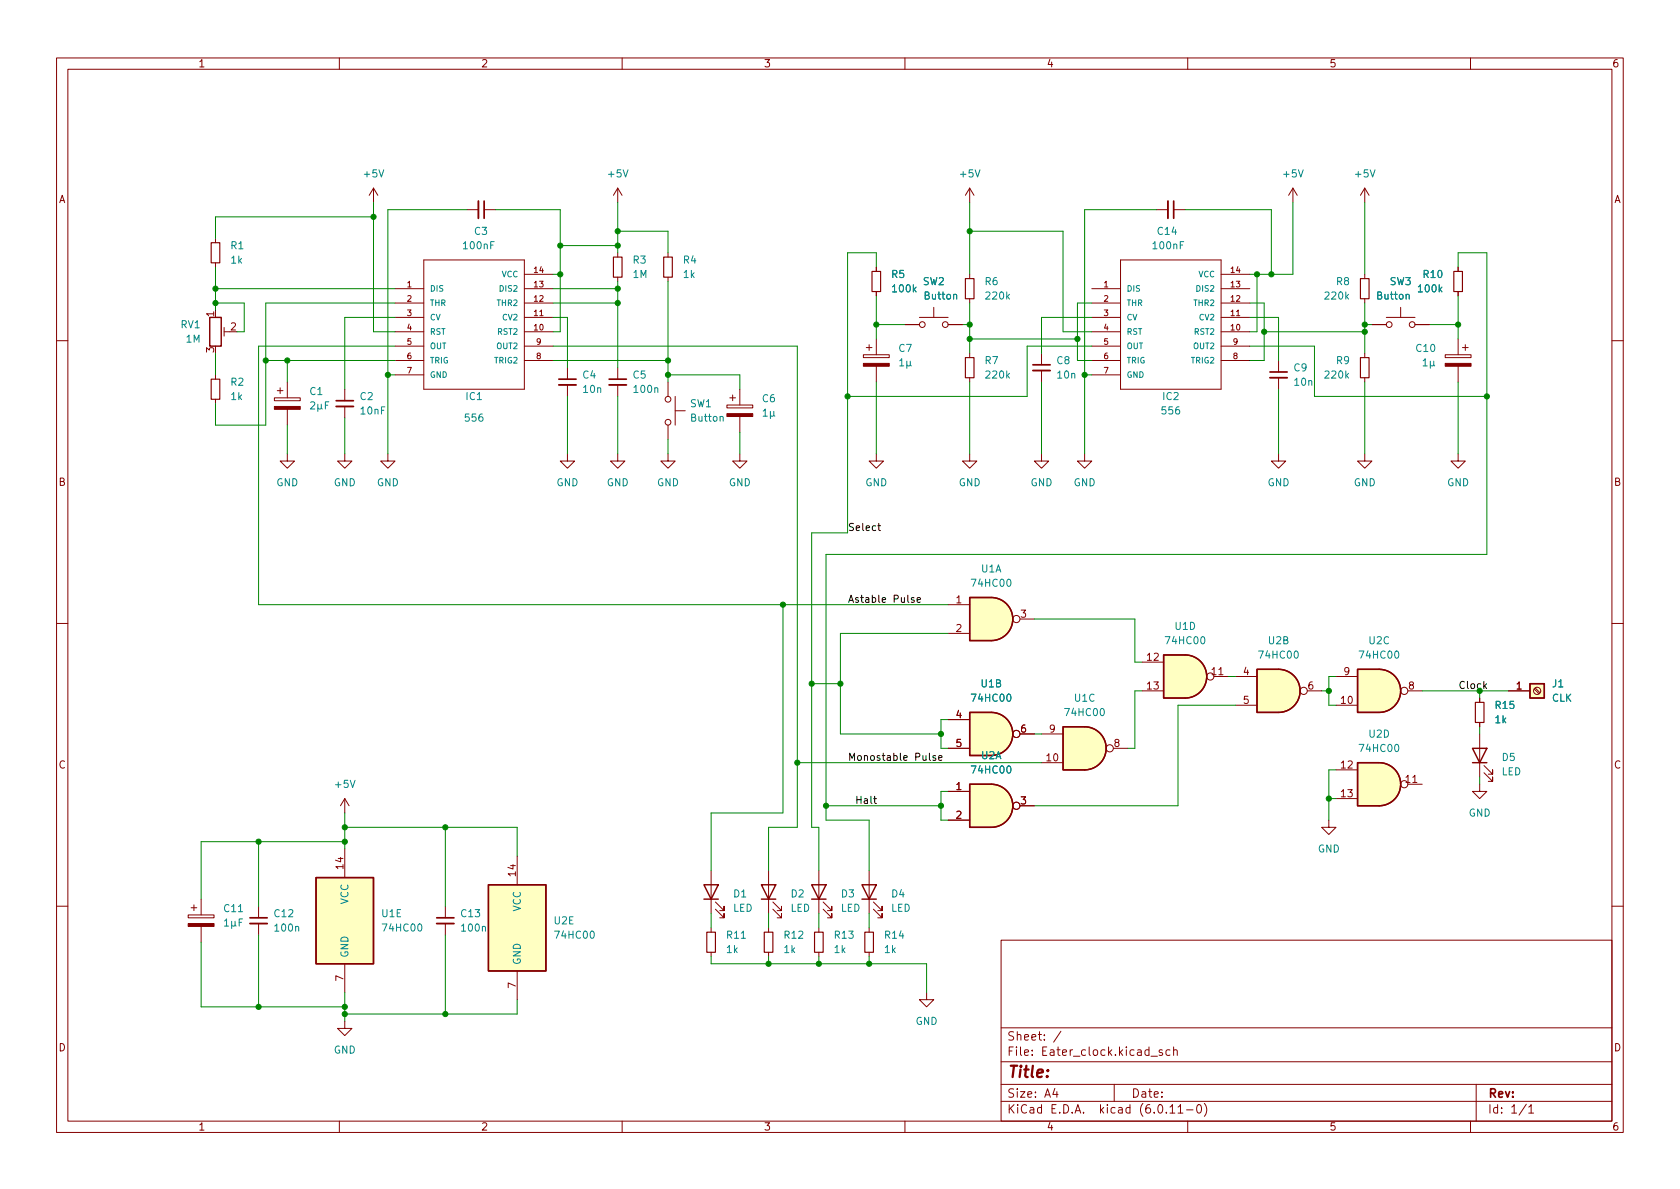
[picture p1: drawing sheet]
<svg xmlns="http://www.w3.org/2000/svg" width="297mm" height="210mm" viewBox="0 0 297 210" stroke-linecap="round" stroke-linejoin="round" font-family="sans-serif">
<g fill="none" stroke="#840000" stroke-width=".18">
<path d="M10 10.2h277v190.1h-277zM12 12.2h273v186.1h-273zM60 10.2v2M110 10.2v2M160 10.2v2M210 10.2v2M260 10.2v2M66 33.3l-.7 1.2M66 33.3v2.5M66 33.3l.8 1.2M82.5 37.1h2.1M85.6 37.1h2"/>
<path d="M109.2 33.3v2.5M109.2 33.3l-.7 1.2M109.2 33.3l.8 1.2M171.4 33.3v2.5M171.4 33.3l-.7 1.2M171.4 33.3l.8 1.2M204.5 37.1h2M207.5 37.1h2M228.6 33.3l-.8 1.2M228.6 33.3v2.5M228.6 33.3l.8 1.2M241.3 33.3v2.5"/>
<path d="M241.3 33.3l.8 1.2M241.3 33.3l-.8 1.2M38.1 42.2v.7M38.1 46.5v.7M38.1 54.9v1.2M39.6 57.9v1.5M39.6 58.7h1M69.8 58.7h5.1M69.8 51h5.1M69.8 56.1h5.1M69.8 53.6h5.1M74.9 46h17.8v22.8h-17.8z"/>
<path d="M92.7 58.7h5.1M92.7 51h5.1M92.7 56.1h5.1M92.7 53.6h5.1M92.7 48.5h5.1M95.4 55.8h.6M109.2 44.7v.8M109.2 49v.8M118.1 44.7v.8M118.1 49v.8M154.9 47.2v.8M154.9 51.6v.7"/>
<path d="M154.9 59.9v2.8M160 57.4h2.6M162.6 56.1h5M165.1 54.4v1.7M167.6 57.4h2.6M171.4 48.5v.8M171.4 52.8v.8M193 58.7h5.1M193 51h5.1M193 56.1h5.1M193 53.6h5.1M198.1 46h17.8v22.8h-17.8z"/>
<path d="M215.9 58.7h5.1M215.9 51h5.1M215.9 56.1h5.1M215.9 53.6h5.1M215.9 48.5h5.1M218.6 55.8h.6M241.3 48.5v.8M241.3 52.8v.8M242.6 57.4h2.5M245.1 56.1h5.1M247.6 54.4v1.7M250.2 57.4h2.5"/>
<path d="M257.8 47.2v.8M257.8 51.6v.7M257.8 59.9v2.8M10 60.2h2M38.1 66.3v.8M38.1 70.6v.8M48.5 70.4h4.6v.5h-4.6zM49 69.1h1M49.5 68.6v1M50.8 67.6v2.8M50.8 72.4v2.8M61 68.8v2.1"/>
<path d="M61 71.9v2M69.8 61.2h5.1M69.8 63.7h5.1M69.8 66.3h5.1M92.7 61.2h5.1M92.7 63.7h5.1M100.3 65v2.1M100.3 68.1v2M109.2 65v2.1M109.2 68.1v2M118.1 67.6v2.5M118.1 75.2v2.5"/>
<path d="M119.4 72.6h1.8M119.4 70.1v5.1M128.5 71.6h4.6v.5h-4.6zM129 70.4h1M129.5 69.8v1.1M130.8 68.8v2.8M130.8 73.7v2.7M152.7 62.7h4.5v.5h-4.5zM153.2 61.5h1M153.7 61v1M154.9 64.8v2.8M171.4 62.5v.7"/>
<path d="M171.4 66.8v.8M184.1 62.5v2M184.1 65.5v2.1M193 61.2h5.1M193 63.7h5.1M193 66.3h5.1M215.9 61.2h5.1M215.9 63.7h5.1M226.1 63.7v2.1M226.1 66.8v2M241.3 62.5v.7M241.3 66.8v.8"/>
<path d="M255.5 62.7h4.6v.5h-4.6zM257.8 64.8v2.8M258.6 61.5h1M259.1 61v1M285 60.2h2M50.8 80.3v1.2h1.3l-1.3 1.3-1.3-1.3h1.3M61 80.3v1.2h1.2l-1.2 1.3-1.3-1.3h1.3M68.6 80.3v1.2h1.2l-1.2 1.3-1.3-1.3h1.3M100.3 80.3v1.2h1.3l-1.3 1.3-1.2-1.3h1.2M109.2 80.3v1.2h1.3l-1.3 1.3-1.3-1.3h1.3M118.1 80.3v1.2h1.3l-1.3 1.3-1.3-1.3h1.3M130.8 80.3v1.2h1.3l-1.3 1.3-1.3-1.3h1.3"/>
<path d="M154.9 80.3v1.2h1.3l-1.3 1.3-1.2-1.3h1.2M171.4 80.3v1.2h1.3l-1.3 1.3-1.2-1.3h1.2M184.1 80.3v1.2h1.3l-1.3 1.3-1.2-1.3h1.2M191.8 80.3v1.2h1.2l-1.2 1.3-1.3-1.3h1.3M226.1 80.3v1.2h1.2l-1.2 1.3-1.3-1.3h1.3M241.3 80.3v1.2h-1.3l1.3 1.3 1.3-1.3h-1.3M257.8 80.3v1.2h-1.3l1.3 1.3 1.3-1.3h-1.3M10 110.2h2M167.6 106.9h3.8M167.6 112h3.8M180.3 109.5h2.6M201.9 117.1h3.8"/>
<path d="M214.6 119.6h2.6M215.5 119.3h.7M218.4 119.6h3.8M236.2 119.6h3.8M285 110.2h2M167.6 127.2h3.8M167.6 132.3h3.8M167.6 139.9h3.8M180.3 129.8h2.6M184.1 129.8h3.9M184.1 134.9h3.9M196.8 132.3h2.6"/>
<path d="M201.9 122.2h3.8M218.4 124.7h3.8M231.1 122.2h2.6M236.2 124.7h3.8M236.2 136.1h3.8M248.9 122.2h2.6M248.9 138.7h2.6M249.8 138.4h.7M261.6 138.7v1.2h1.3l-1.3 1.3-1.3-1.3h1.3M261.6 123.4v.8M261.6 127.8v.7M261.6 129.8v7.6"/>
<path d="M262.4 136.6l1.5 1.6v-.8v.8h-.8M262.4 135.4l1.5 1.5v-.8v.8h-.8M266.7 122.2h3.8M271.2 121.8l.9 .9M271.4 121.7l.9 .8M35.6 159v2.8M61 141.2v2.6M61 150.1v5.1M61 141.2l.7 1.3M61 141.2l-.8 1.3M91.4 151.4v5.1M125.7 153.9v7.6"/>
<path d="M126.5 159.5l1.5 1.5v-.7v.7h-.7M135.9 153.9v7.6M136.7 159.5l1.5 1.5v-.7v.7h-.8M144.8 153.9v7.6M145.5 159.5l1.6 1.5v-.7v.7h-.8M153.7 153.9v7.6M154.4 159.5l1.6 1.5v-.7v.7h-.8M167.6 145h3.8M180.3 142.5h2.6M234.9 145v1.3h1.3l-1.3 1.3-1.2-1.3h1.2M236.2 141.2h3.8M10 160.2h2"/>
<path d="M33.3 161.8h4.5v.5h-4.5zM33.8 160.5h1M34.3 160v1M35.6 163.8v2.8M45.7 160.3v2M45.7 163.3v2M61 170.4v5.1M78.7 160.3v2M78.7 163.3v2M91.4 171.7v5.1M125.7 164.1v.7M125.7 168.4v.8"/>
<path d="M126.5 160.8l1.5 1.5v-.8v.8h-.7M135.9 164.1v.7M135.9 168.4v.8M136.7 160.8l1.5 1.5v-.8v.8h-.8M144.8 164.1v.7M144.8 168.4v.8M145.5 160.8l1.6 1.5v-.8v.8h-.8M153.7 164.1v.7M153.7 168.4v.8M154.4 160.8l1.6 1.5v-.8v.8h-.8M163.8 175.5v1.3h1.3l-1.3 1.2-1.2-1.2h1.2M177 166.3h108v32h-108z"/>
<path d="M285 160.2h2M60 198.3v2M61 180.6v1.3h1.2l-1.2 1.2-1.3-1.2h1.3M110 198.3v2M160 198.3v2M177 194.8h108M177 191.8h108M177 187.8h108M177 181.8h108M182.5 186.5v.1M182.5 185.7v.1M184.6 183.8v.1"/>
<path d="M184.6 183v.1M187.6 182.4l-1.3 1.9M197 191.8v3M206.9 185.7l-.5-.1-.3 .3v.4l.2 .3h.6M207.5 185.8l.2-.2 .4 .1v.9M207.5 185.1v1.5M210 198.3v2M211.8 195.4l.1-.1a.81 .81 0 0 1 .6 .7 .81 .81 0 0 1-.3 .8h-.1a.81 .81 0 0 1-.6-.6 .81 .81 0 0 1 .3-.8zM212.9 195.1a1.72 1.72 0 0 1 0 2.3M260 198.3v2M261 191.8v6.5M270.3 195.8l.4-.5v1.5"/>
<path d="M270.3 196.8h.9"/>
<circle cx="163.1" cy="57.4" r=".51"/>
<circle cx="167.1" cy="57.4" r=".51"/>
<circle cx="245.6" cy="57.4" r=".51"/>
<circle cx="249.7" cy="57.4" r=".51"/>
<circle cx="118.1" cy="70.6" r=".51"/>
<circle cx="118.1" cy="74.7" r=".51"/>
<circle cx="179.7" cy="109.5" r=".63"/>
<circle cx="214" cy="119.6" r=".63"/>
<circle cx="179.7" cy="129.8" r=".63"/>
<circle cx="196.2" cy="132.3" r=".63"/>
<circle cx="230.5" cy="122.2" r=".63"/>
<circle cx="248.3" cy="122.2" r=".63"/>
<circle cx="248.3" cy="138.7" r=".63"/>
<circle cx="271.8" cy="122.2" r=".63"/>
<circle cx="179.7" cy="142.5" r=".63"/>
</g>
<g fill="none" stroke="#840000" stroke-width=".25">
<path d="M37.1 56.1h2v5.1h-2zM171.4 105.7h3.9a3.8 3.8 0 0 1 3.8 3.8 3.8 3.8 0 0 1-3.8 3.8h-3.9zM205.7 115.8h3.9a3.8 3.8 0 0 1 3.8 3.8 3.8 3.8 0 0 1-3.8 3.8h-3.9zM222.2 118.4h3.9a3.8 3.8 0 0 1 3.8 3.8 3.8 3.8 0 0 1-3.8 3.8h-3.9zM243.8 118.4h-3.8v7.6h3.8M243.8 118.4a3.8 3.8 0 0 1 3.9 3.8 3.8 3.8 0 0 1-3.9 3.8M171.4 126h3.9a3.8 3.8 0 0 1 3.8 3.8 3.8 3.8 0 0 1-3.8 3.8h-3.9zM171.4 138.7h3.9a3.8 3.8 0 0 1 3.8 3.8 3.8 3.8 0 0 1-3.8 3.8h-3.9zM191.8 128.5h-3.8v7.6h3.8M191.8 128.5a3.8 3.8 0 0 1 3.8 3.8 3.8 3.8 0 0 1-3.8 3.8M243.8 134.9h-3.8v7.6h3.8M243.8 134.9a3.8 3.8 0 0 1 3.9 3.8 3.8 3.8 0 0 1-3.9 3.8"/>
<path d="M260.3 132.3h2.6l-1.3 2.6zM260.3 134.9h2.6M270.5 120.9h2.5v2.5h-2.5zM55.9 155.2h10.1v15.2h-10.1zM86.4 156.5h10.1v15.2h-10.1zM124.5 156.5h2.5l-1.3 2.5zM124.5 159h2.5M134.6 156.5h2.6l-1.3 2.5zM134.6 159h2.6M143.5 156.5h2.5l-1.2 2.5zM143.5 159h2.5M152.4 156.5h2.5l-1.2 2.5z"/>
<path d="M152.4 159h2.5"/>
</g>
<g fill="none" stroke="#840000" stroke-width=".2">
<path d="M37.3 42.9h1.6v3.6h-1.6zM108.5 45.5h1.5v3.5h-1.5zM117.3 45.5h1.6v3.5h-1.6zM154.2 48h1.5v3.6h-1.5zM170.7 49.3h1.5v3.5h-1.5zM240.5 49.3h1.6v3.5h-1.6zM257 48h1.6v3.6h-1.6zM37.3 67.1h1.6v3.5h-1.6zM170.7 63.2h1.5v3.6h-1.5zM240.5 63.2h1.6v3.6h-1.6zM260.9 124.2h1.5v3.6h-1.5zM125 164.8h1.5v3.6h-1.5z"/>
<path d="M135.1 164.8h1.6v3.6h-1.6zM144 164.8h1.5v3.6h-1.5zM152.9 164.8h1.5v3.6h-1.5z"/>
</g>
<g fill="#840000" stroke="#840000" stroke-width=".18">
<path d="M48.5 71.9h4.6v.5h-4.6z"/>
<path d="M33.3 163.3h4.5v.5h-4.5z"/>
<path d="M128.5 73.1h4.6v.6h-4.6z"/>
<path d="M255.5 64.3h4.6v.5h-4.6z"/>
<path d="M152.7 64.3h4.5v.5h-4.5z"/>
</g>
<g fill="none" stroke="#008484" stroke-width=".18">
<path d="M67 30l.4 1.3 .5-1.3M110.2 30l.4 1.3 .4-1.3M172.4 30l.4 1.3 .5-1.3M229.6 30l.4 1.3 .4-1.3M242.3 30l.4 1.3 .4-1.3M87.4 42.7h-.6v1.3M161.6 51.1l.4 .5M162 50.8l-.5 .5M168.6 52.2l.2-.2 .3 .1 .1 .8M178.1 52.4l.4 .5M178.5 52l-.5 .5M209.3 42.7h-.6v1.3"/>
<path d="M238.1 52.4l.3 .5M238.4 52l-.4 .5M248.6 52.2l.2-.2 .3 .1 .1 .8M254.6 51.1l.3 .5M254.9 50.8l-.4 .5M54.9 71.2l.5-.1 .3 .3-.8 .9h.8M56.2 71.5v1.2M56.8 72.1l.2 .2M56.8 71.5l-.1 .8h-.3l-.2-.2M57.5 71.7h.5M58.1 71.1h-.6v1.2M115.8 68.7l.2-.1h.3v.8"/>
<path d="M127.3 73.8l.2-.2 .3 .1 .1 .8M134.9 72.7l.4-.4v1.3M134.9 73.6h.8M136.2 72.7v1.3M136.8 73.4l.2 .2M136.8 72.7v.8l-.4 .1-.2-.2M159.1 63.8l.3-.4v1.3M159.1 64.7h.7M160.3 63.9v1.2M160.9 64.5l.2 .2M160.9 63.9v.7l-.4 .1-.2-.2M178.1 66.4l.4 .5"/>
<path d="M178.5 66l-.5 .5M238.1 66.4l.3 .5M238.4 66l-.4 .5M251.6 63.8l.4-.4v1.3M251.6 64.7h.7M252.9 63.9v1.2M253.5 64.5l.2 .2M253.5 63.9l-.1 .7-.3 .1-.2-.2M178.1 102.5l.2-.1a.68 .68 0 0 1 .5 .7 .68 .68 0 0 1-.5 .6l-.2-.1-.1-.4zM212.4 112.7l.2-.1a.68 .68 0 0 1 .4 .6 .68 .68 0 0 1-.4 .7l-.2-.2-.1-.3zM228.9 115.2l.2-.1a.68 .68 0 0 1 .5 .7 .68 .68 0 0 1-.5 .6l-.2-.1-.1-.4zM246.7 115.2l.2-.1a.68 .68 0 0 1 .4 .7 .68 .68 0 0 1-.4 .6l-.2-.1-.1-.4z"/>
<path d="M61.9 138l.5 1.3 .4-1.3M178.1 122.9l.2-.2a.68 .68 0 0 1 .5 .7 .68 .68 0 0 1-.5 .6l-.2-.1-.1-.4zM178.1 135.6l.2-.2a.68 .68 0 0 1 .5 .7 .68 .68 0 0 1-.5 .6l-.2-.1-.1-.4zM194.6 125.4l.2-.1a.68 .68 0 0 1 .5 .6 .68 .68 0 0 1-.5 .7l-.2-.2-.1-.3zM246.7 131.8l.2-.2a.68 .68 0 0 1 .4 .7 .68 .68 0 0 1-.4 .6l-.2-.1-.1-.4zM39.7 162.9l.4-.4v1.3M39.7 163.8h.7M41 162.9v1.3M41.6 163.6l.1 .2M41.6 162.9l-.1 .8-.4 .1-.1-.2M42.2 161.2h.7M42.3 163.1h.4"/>
<path d="M42.9 162.5h-.6v1.3M52.3 163.9l.2-.1 .3 .1v.8M74 163.5l.2-.1a.68 .68 0 0 1 .4 .6 .68 .68 0 0 1-.4 .7l-.2-.2-.1-.3zM85.3 163.9l.2-.1 .3 .1v.8M104.5 164.8l.1-.1a.68 .68 0 0 1 .5 .6 .68 .68 0 0 1-.5 .6l-.1-.1-.2-.4zM131.1 165.9h.7"/>
</g>
<path d="M84.6 35.6v3M206.5 35.6v3M59.4 71.9h3.1M98.8 68.1h3.1M107.7 68.1h3M182.6 65.5h3.1M224.5 66.8h3.1M44.2 163.3h3M77.2 163.3h3.1" fill="none" stroke="#840000" stroke-width=".33"/>
<path d="M85.6 35.6v3M207.5 35.6v3M59.4 70.9h3.1M98.8 67.1h3.1M107.7 67.1h3M182.6 64.5h3.1M224.5 65.8h3.1M44.2 162.3h3M77.2 162.3h3.1" fill="none" stroke="#840000" stroke-width=".3"/>
<g fill="#ffffc2" stroke="#ffffc2" stroke-width=".18">
<path d="M175.3 105.7a3.8 3.8 0 0 1 3.8 3.8 3.8 3.8 0 0 1-3.8 3.8z"/>
<path d="M171.4 105.7h3.9v7.6h-3.9z"/>
<path d="M175.3 126a3.8 3.8 0 0 1 3.8 3.8 3.8 3.8 0 0 1-3.8 3.8z"/>
<path d="M171.4 126h3.9v7.6h-3.9z"/>
<path d="M86.4 156.5h10.1v15.2h-10.1z"/>
<path d="M55.9 155.2h10.1v15.2h-10.1z"/>
<path d="M191.8 128.5a3.8 3.8 0 0 1 3.8 3.8 3.8 3.8 0 0 1-3.8 3.8z"/>
<path d="M188 128.5h3.8v7.6h-3.8z"/>
<path d="M270.5 120.9h2.5v2.5h-2.5z"/>
<path d="M226.1 118.4a3.8 3.8 0 0 1 3.8 3.8 3.8 3.8 0 0 1-3.8 3.8z"/>
<path d="M222.2 118.4h3.9v7.6h-3.9z"/>
<path d="M243.8 118.4a3.8 3.8 0 0 1 3.9 3.8 3.8 3.8 0 0 1-3.9 3.8z"/>
<path d="M240 118.4h3.8v7.6h-3.8z"/>
<path d="M175.3 138.7a3.8 3.8 0 0 1 3.8 3.8 3.8 3.8 0 0 1-3.8 3.8z"/>
<path d="M171.4 138.7h3.9v7.6h-3.9z"/>
<path d="M209.6 115.8a3.8 3.8 0 0 1 3.8 3.8 3.8 3.8 0 0 1-3.8 3.8z"/>
<path d="M205.7 115.8h3.8v7.6h-3.8z"/>
<path d="M243.8 134.9a3.8 3.8 0 0 1 3.9 3.8 3.8 3.8 0 0 1-3.9 3.8z"/>
<path d="M240 134.9h3.8v7.6h-3.8z"/>
</g>
<path d="M155.2 93h.5M155.4 92.5v1.1l.3 .2M156 106.1l.6-.1-.1-.3h-.3l-.2 .2v.6h.5M159.8 134l.6-.1-.1-.2-.3-.1-.2 .2 .1 .6h.4M154.5 141.2h.5M154.7 140.8v1.1l.3 .2" fill="none" stroke="#000" stroke-width=".18"/>
<g fill="none" stroke="#008400" stroke-width=".18">
<path d="M66 35.8v22.9h3.8M66 38.3h-27.9v3.9M82.5 37.1h-13.9v43.2M87.6 37.1h11.5v21.6h-1.3M109.2 35.8v8.9M171.4 35.8v12.7M204.5 37.1h-12.7v43.2M209.5 37.1h15.3v11.4M228.6 35.8v12.7h-7.6M241.3 35.8v12.7M38.1 53.6h5.1v5.1h-1.3M38.1 47.2v7.7"/>
<path d="M38.1 51h31.7M69.8 53.6h-22.8v21.6h-8.9v-3.8M69.8 56.1h-8.8v12.7M97.8 53.6h11.4M97.8 56.1h2.5v8.9M97.8 48.5h1.3M97.8 51h11.4M99.1 43.4h10.1M109.2 40.9h8.9v3.8M109.2 49.8v15.2M118.1 49.8v17.8M154.9 47.2v-2.5h-5v49.5h-6.4v52.1h1.3v7.6"/>
<path d="M154.9 52.3v7.6M154.9 57.4h5.1M170.2 57.4h1.2M171.4 53.6v8.9M171.4 40.9h16.6v17.8h5M171.4 59.9h19.1M193 53.6h-2.5v10.1h2.5M193 56.1h-8.9v6.4M221 53.6h2.5v10.1h-2.5M221 56.1h5.1v7.6M222.2 48.5v10.2h-1.2M223.5 58.7h17.8"/>
<path d="M241.3 53.6v8.9M241.3 57.4h1.3M252.7 57.4h5.1M257.8 47.2v-2.5h5.1v53.3h-116.9v47h7.7v8.9M257.8 52.3v7.6M38.1 62.5v3.8M47 63.7h22.8M50.8 63.7v3.9M50.8 75.2v5.1M61 73.9v6.4M68.6 66.3h1.2M69.8 61.2h-24.1v45.7h121.9"/>
<path d="M97.8 61.2h43.2v85.1h-5.1v7.6M97.8 63.7h20.3M100.3 70.1v10.2M109.2 70.1v10.2M118.1 66.3h12.7v2.5M118.1 77.7v2.6M130.8 76.4v3.9M154.9 67.6v12.7M171.4 67.6v12.7M184.1 67.6v12.7M191.8 66.3h1.2M193 61.2h-11.4v8.9h-31.7"/>
<path d="M221 61.2h11.4v8.9h30.5M226.1 68.8v11.5M241.3 67.6v12.7M257.8 67.6v12.7M138.4 106.9v36.9h-12.7v10.1M167.6 112h-19v17.8h17.8M182.9 109.5h17.8v7.6h1.2M217.2 119.6h1.2M236.2 119.6h-1.3v5.1h1.3M141 134.9h43.1M143.5 120.9h5.1M167.6 127.2h-1.2v5.1h1.2"/>
<path d="M167.6 139.9h-1.2v5.1h1.2M182.9 129.8h1.2M201.9 122.2h-1.2v10.1h-1.3M218.4 124.7h-10.1v17.8h-25.4M233.7 122.2h1.2M236.2 136.1h-1.3v8.9M251.5 122.2h15.2M261.6 122.2v1.2M261.6 128.5v1.3M261.6 137.4v1.3M45.7 148.8v11.5M61 146.3h30.4v5.1"/>
<path d="M61 143.8v6.3M61 148.8h-25.4v10.2M78.7 146.3v14M146 142.5h20.4M234.9 141.2h1.3M35.6 166.6v11.4h25.4M45.7 165.3v12.7M61 175.5v5.1M78.7 165.3v14M91.4 176.8v2.5h-30.4M125.7 169.2v1.2h38.1v5.1M125.7 161.5v2.6"/>
<path d="M135.9 161.5v2.6M135.9 169.2v1.2M144.8 161.5v2.6M144.8 169.2v1.2M153.7 161.5v2.6M153.7 169.2v1.2"/>
</g>
<g fill="#008400" stroke="#008400" stroke-width=".18">
<circle cx="138.4" cy="106.9" r=".46"/>
<circle cx="141" cy="134.9" r=".46"/>
<circle cx="143.5" cy="120.9" r=".46"/>
<circle cx="166.4" cy="129.8" r=".46"/>
<circle cx="148.6" cy="120.9" r=".46"/>
<circle cx="166.4" cy="142.5" r=".46"/>
<circle cx="222.2" cy="48.5" r=".46"/>
<circle cx="224.8" cy="48.5" r=".46"/>
<circle cx="241.3" cy="58.7" r=".46"/>
<circle cx="241.3" cy="57.4" r=".46"/>
<circle cx="223.5" cy="58.7" r=".46"/>
<circle cx="257.8" cy="57.4" r=".46"/>
<circle cx="190.5" cy="59.9" r=".46"/>
<circle cx="171.4" cy="40.9" r=".46"/>
<circle cx="154.9" cy="57.4" r=".46"/>
<circle cx="171.4" cy="59.9" r=".46"/>
<circle cx="171.4" cy="57.4" r=".46"/>
<circle cx="262.9" cy="70.1" r=".46"/>
<circle cx="191.8" cy="66.3" r=".46"/>
<circle cx="234.9" cy="122.2" r=".46"/>
<circle cx="234.9" cy="141.2" r=".46"/>
<circle cx="261.6" cy="122.2" r=".46"/>
<circle cx="66" cy="38.3" r=".46"/>
<circle cx="99.1" cy="43.4" r=".46"/>
<circle cx="153.7" cy="170.4" r=".46"/>
<circle cx="146" cy="142.5" r=".46"/>
<circle cx="135.9" cy="170.4" r=".46"/>
<circle cx="144.8" cy="170.4" r=".46"/>
<circle cx="149.9" cy="70.1" r=".46"/>
<circle cx="118.1" cy="66.3" r=".46"/>
<circle cx="61" cy="148.8" r=".46"/>
<circle cx="78.7" cy="179.3" r=".46"/>
<circle cx="61" cy="179.3" r=".46"/>
<circle cx="61" cy="146.3" r=".46"/>
<circle cx="45.7" cy="148.8" r=".46"/>
<circle cx="61" cy="178" r=".46"/>
<circle cx="45.7" cy="178" r=".46"/>
<circle cx="78.7" cy="146.3" r=".46"/>
<circle cx="68.6" cy="66.3" r=".46"/>
<circle cx="38.1" cy="51" r=".46"/>
<circle cx="38.1" cy="53.6" r=".46"/>
<circle cx="47" cy="63.7" r=".46"/>
<circle cx="50.8" cy="63.7" r=".46"/>
<circle cx="109.2" cy="51" r=".46"/>
<circle cx="109.2" cy="53.6" r=".46"/>
<circle cx="109.2" cy="43.4" r=".46"/>
<circle cx="99.1" cy="48.5" r=".46"/>
<circle cx="118.1" cy="63.7" r=".46"/>
<circle cx="109.2" cy="40.9" r=".46"/>
</g>
<text font-size="2.8" fill="#840000" x="178" y="191.2">Title:</text>
<g font-size="2.1" fill="#840000">
<text x="178" y="184.5">Sheet:</text>
<text x="178" y="187.2">File:</text>
<text x="184.4" y="187.2">Eater_clock.kicad_sch</text>
<text x="178" y="197.4">KiCad</text>
<text x="178" y="194.6">Size:</text>
<text x="184.7" y="194.6">A4</text>
<text x="185.7" y="197.4">E.D.A.</text>
<text x="194.6" y="197.4">kicad</text>
<text x="200" y="194.6">Date:</text>
<text x="201.8" y="197.4">(6.0.11-0)</text>
<text x="263" y="194.6">Rev:</text>
<text x="263" y="197.4">Id:</text>
<text x="267.1" y="197.4">1/1</text>
</g>
<g font-size="1.8" fill="#840000">
<text x="35" y="12.3">1</text>
<text x="85" y="12.3">2</text>
<text x="135" y="12.3">3</text>
<text x="185" y="12.3">4</text>
<text x="235" y="12.3">5</text>
<text x="285" y="12.3">6</text>
<text x="10.4" y="36.3">A</text>
<text x="285.4" y="36.3">A</text>
<text x="37.8" y="56.2" transform="rotate(-90 37.8 56.2)">1</text>
<text x="40.6" y="58.4">2</text>
<text x="37.8" y="62.5" transform="rotate(-90 37.8 62.5)">3</text>
<text x="10.3" y="86.3">B</text>
<text x="285.3" y="86.3">B</text>
<text x="168.9" y="106.7">1</text>
<text x="168.9" y="111.8">2</text>
<text x="180.3" y="109.2">3</text>
<text x="202.5" y="116.8">12</text>
<text x="214" y="119.4">11</text>
<text x="219.7" y="119.4">4</text>
<text x="237.4" y="119.4">9</text>
<text x="202.5" y="121.9">13</text>
<text x="219.7" y="124.5">5</text>
<text x="231.1" y="121.9">6</text>
<text x="236.8" y="124.5">10</text>
<text x="248.9" y="121.9">8</text>
<text x="267.9" y="121.9">1</text>
<text x="168.9" y="127">4</text>
<text x="180.3" y="129.5">6</text>
<text x="185.4" y="129.5">9</text>
<text x="10.3" y="136.3">C</text>
<text x="168.9" y="132.1">5</text>
<text x="184.8" y="134.6">10</text>
<text x="196.8" y="132.1">8</text>
<text x="236.8" y="135.9">12</text>
<text x="285.3" y="136.3">C</text>
<text x="168.9" y="139.7">1</text>
<text x="180.3" y="142.2">3</text>
<text x="236.8" y="141">13</text>
<text x="248.3" y="138.4">11</text>
<text x="168.9" y="144.8">2</text>
<text x="60.7" y="153.9" transform="rotate(-90 60.7 153.9)">14</text>
<text x="91.2" y="155.2" transform="rotate(-90 91.2 155.2)">14</text>
<text x="60.7" y="173.6" transform="rotate(-90 60.7 173.6)">7</text>
<text x="91.2" y="174.9" transform="rotate(-90 91.2 174.9)">7</text>
<text x="10.3" y="186.3">D</text>
<text x="285.3" y="186.3">D</text>
<text x="35" y="200.3">1</text>
<text x="85" y="200.3">2</text>
<text x="135" y="200.3">3</text>
<text x="185" y="200.3">4</text>
<text x="235" y="200.3">5</text>
<text x="285" y="200.3">6</text>
</g>
<g font-size="1.8" fill="#008484">
<text x="64" y="31.8">+5V</text>
<text x="107.2" y="31.8">+5V</text>
<text x="169.4" y="31.8">+5V</text>
<text x="226.6" y="31.8">+5V</text>
<text x="239.3" y="31.8">+5V</text>
<text x="83.7" y="41.9">C3</text>
<text x="204.4" y="41.9">C14</text>
<text x="40.6" y="44.5">R1</text>
<text x="40.6" y="47">1k</text>
<text x="81.6" y="44.5">100nF</text>
<text x="111.8" y="47">R3</text>
<text x="120.7" y="47">R4</text>
<text x="203.5" y="44.5">100nF</text>
<text x="111.8" y="49.5">1M</text>
<text x="120.7" y="49.5">1k</text>
<text x="157.5" y="49.5">R5</text>
<text x="157.5" y="52.1">100k</text>
<text x="163.1" y="50.8">SW2</text>
<text x="163.2" y="53.3">Button</text>
<text x="174" y="50.8">R6</text>
<text x="174" y="53.3">220k</text>
<text x="233.9" y="53.3">220k</text>
<text x="236.1" y="50.8">R8</text>
<text x="243.2" y="53.3">Button</text>
<text x="245.6" y="50.8">SW3</text>
<text x="250.5" y="52.1">100k</text>
<text x="251.4" y="49.5">R10</text>
<text x="31.8" y="58.4">RV1</text>
<text x="32.7" y="61">1M</text>
<text x="158.8" y="62.6">C7</text>
<text x="174" y="64.8">R7</text>
<text x="186.7" y="64.8">C8</text>
<text x="236.1" y="64.8">R9</text>
<text x="250.2" y="62.6">C10</text>
<text x="40.6" y="68.6">R2</text>
<text x="40.6" y="71.1">1k</text>
<text x="54.6" y="70.2">C1</text>
<text x="63.5" y="71.1">C2</text>
<text x="82.2" y="71.1">IC1</text>
<text x="102.9" y="67.3">C4</text>
<text x="102.9" y="69.9">10n</text>
<text x="111.8" y="67.3">C5</text>
<text x="111.8" y="69.9">100n</text>
<text x="134.6" y="71.5">C6</text>
<text x="174" y="67.3">220k</text>
<text x="186.7" y="67.3">10n</text>
<text x="205.4" y="71.1">IC2</text>
<text x="228.6" y="66">C9</text>
<text x="228.6" y="68.6">10n</text>
<text x="233.9" y="67.3">220k</text>
<text x="63.5" y="73.7">10nF</text>
<text x="81.9" y="74.9">556</text>
<text x="121.9" y="72.4">SW1</text>
<text x="121.9" y="74.9">Button</text>
<text x="205.1" y="73.7">556</text>
<text x="48.8" y="86.4">GND</text>
<text x="58.9" y="86.4">GND</text>
<text x="66.6" y="86.4">GND</text>
<text x="98.3" y="86.4">GND</text>
<text x="107.2" y="86.4">GND</text>
<text x="116.1" y="86.4">GND</text>
<text x="128.8" y="86.4">GND</text>
<text x="152.9" y="86.4">GND</text>
<text x="169.4" y="86.4">GND</text>
<text x="182.1" y="86.4">GND</text>
<text x="189.8" y="86.4">GND</text>
<text x="224" y="86.4">GND</text>
<text x="239.3" y="86.4">GND</text>
<text x="255.8" y="86.4">GND</text>
<text x="173.4" y="101.6">U1A</text>
<text x="171.5" y="104.1">74HC00</text>
<text x="207.6" y="111.8">U1D</text>
<text x="205.8" y="114.3">74HC00</text>
<text x="222.3" y="116.8">74HC00</text>
<text x="224.1" y="114.3">U2B</text>
<text x="240" y="116.8">74HC00</text>
<text x="241.9" y="114.3">U2C</text>
<text x="171.5" y="124.5">74HC00</text>
<text x="173.3" y="121.9">U1B</text>
<text x="189.8" y="124.5">U1C</text>
<text x="264.2" y="125.7">R15</text>
<text x="274.3" y="121.9">J1</text>
<text x="274.3" y="124.5">CLK</text>
<text x="188" y="127">74HC00</text>
<text x="241.9" y="130.8">U2D</text>
<text x="264.2" y="128.3">1k</text>
<text x="171.5" y="137.2">74HC00</text>
<text x="173.4" y="134.6">U2A</text>
<text x="240" y="133.4">74HC00</text>
<text x="265.4" y="134.9">D5</text>
<text x="265.4" y="137.5">LED</text>
<text x="58.9" y="139.7">+5V</text>
<text x="259.6" y="144.8">GND</text>
<text x="232.9" y="151.1">GND</text>
<text x="39.4" y="161.7">C11</text>
<text x="62" y="160" transform="rotate(-90 62 160)">VCC</text>
<text x="92.5" y="161.3" transform="rotate(-90 92.5 161.3)">VCC</text>
<text x="129.5" y="159.1">D1</text>
<text x="129.5" y="161.6">LED</text>
<text x="139.7" y="159.1">D2</text>
<text x="139.7" y="161.6">LED</text>
<text x="148.6" y="159.1">D3</text>
<text x="148.6" y="161.6">LED</text>
<text x="157.5" y="159.1">D4</text>
<text x="157.5" y="161.6">LED</text>
<text x="48.3" y="162.6">C12</text>
<text x="48.3" y="165.1">100n</text>
<text x="67.3" y="162.6">U1E</text>
<text x="67.3" y="165.1">74HC00</text>
<text x="81.3" y="162.6">C13</text>
<text x="81.3" y="165.1">100n</text>
<text x="97.8" y="163.8">U2E</text>
<text x="97.8" y="166.4">74HC00</text>
<text x="128.3" y="166.4">R11</text>
<text x="138.4" y="166.4">R12</text>
<text x="147.3" y="166.4">R13</text>
<text x="156.2" y="166.4">R14</text>
<text x="62" y="169.4" transform="rotate(-90 62 169.4)">GND</text>
<text x="92.5" y="170.7" transform="rotate(-90 92.5 170.7)">GND</text>
<text x="128.3" y="168.9">1k</text>
<text x="138.4" y="168.9">1k</text>
<text x="147.3" y="168.9">1k</text>
<text x="156.2" y="168.9">1k</text>
<text x="161.8" y="181.6">GND</text>
<text x="58.9" y="186.7">GND</text>
</g>
<g font-size="1.8">
<text x="149.9" y="93.9">Select</text>
<text x="149.9" y="106.6">Astable</text>
<text x="157.9" y="106.6">Pulse</text>
<text x="257.8" y="121.8">Clock</text>
<text x="149.9" y="134.5">Monostable</text>
<text x="161.7" y="134.5">Pulse</text>
<text x="151.1" y="142.1">Halt</text>
</g>
<g font-size="1.4" fill="#840000">
<text x="71.8" y="50.8">1</text>
<text x="71.8" y="53.3">2</text>
<text x="94.2" y="53.3">12</text>
<text x="94.2" y="50.8">13</text>
<text x="94.2" y="48.3">14</text>
<text x="195" y="50.8">1</text>
<text x="195" y="53.3">2</text>
<text x="217.4" y="53.3">12</text>
<text x="217.4" y="50.8">13</text>
<text x="217.4" y="48.3">14</text>
<text x="71.8" y="55.9">3</text>
<text x="71.8" y="58.4">4</text>
<text x="94.2" y="58.4">10</text>
<text x="94.2" y="55.9">11</text>
<text x="195" y="55.9">3</text>
<text x="195" y="58.4">4</text>
<text x="217.4" y="58.4">10</text>
<text x="217.4" y="55.9">11</text>
<text x="71.8" y="61">5</text>
<text x="71.8" y="63.5">6</text>
<text x="94.7" y="63.5">8</text>
<text x="94.7" y="61">9</text>
<text x="195" y="61">5</text>
<text x="195" y="63.5">6</text>
<text x="217.9" y="63.5">8</text>
<text x="217.9" y="61">9</text>
<text x="71.8" y="66">7</text>
<text x="195" y="66">7</text>
</g>
<g font-size="1.4" fill="#008484">
<text x="75.9" y="51.9">DIS</text>
<text x="88.1" y="51.9">DIS2</text>
<text x="88.6" y="49.3">VCC</text>
<text x="199.1" y="51.9">DIS</text>
<text x="211.3" y="51.9">DIS2</text>
<text x="211.8" y="49.3">VCC</text>
<text x="75.9" y="54.4">THR</text>
<text x="75.9" y="56.9">CV</text>
<text x="75.9" y="59.5">RST</text>
<text x="87.7" y="54.4">THR2</text>
<text x="87.8" y="59.5">RST2</text>
<text x="88.7" y="56.9">CV2</text>
<text x="199.1" y="54.4">THR</text>
<text x="199.1" y="56.9">CV</text>
<text x="199.1" y="59.5">RST</text>
<text x="210.9" y="54.4">THR2</text>
<text x="211" y="59.5">RST2</text>
<text x="211.9" y="56.9">CV2</text>
<text x="75.9" y="62">OUT</text>
<text x="75.9" y="64.6">TRIG</text>
<text x="87.3" y="64.6">TRIG2</text>
<text x="87.7" y="62">OUT2</text>
<text x="199.1" y="62">OUT</text>
<text x="199.1" y="64.6">TRIG</text>
<text x="210.5" y="64.6">TRIG2</text>
<text x="210.9" y="62">OUT2</text>
<text x="75.9" y="67.1">GND</text>
<text x="199.1" y="67.1">GND</text>
</g>
</svg>
